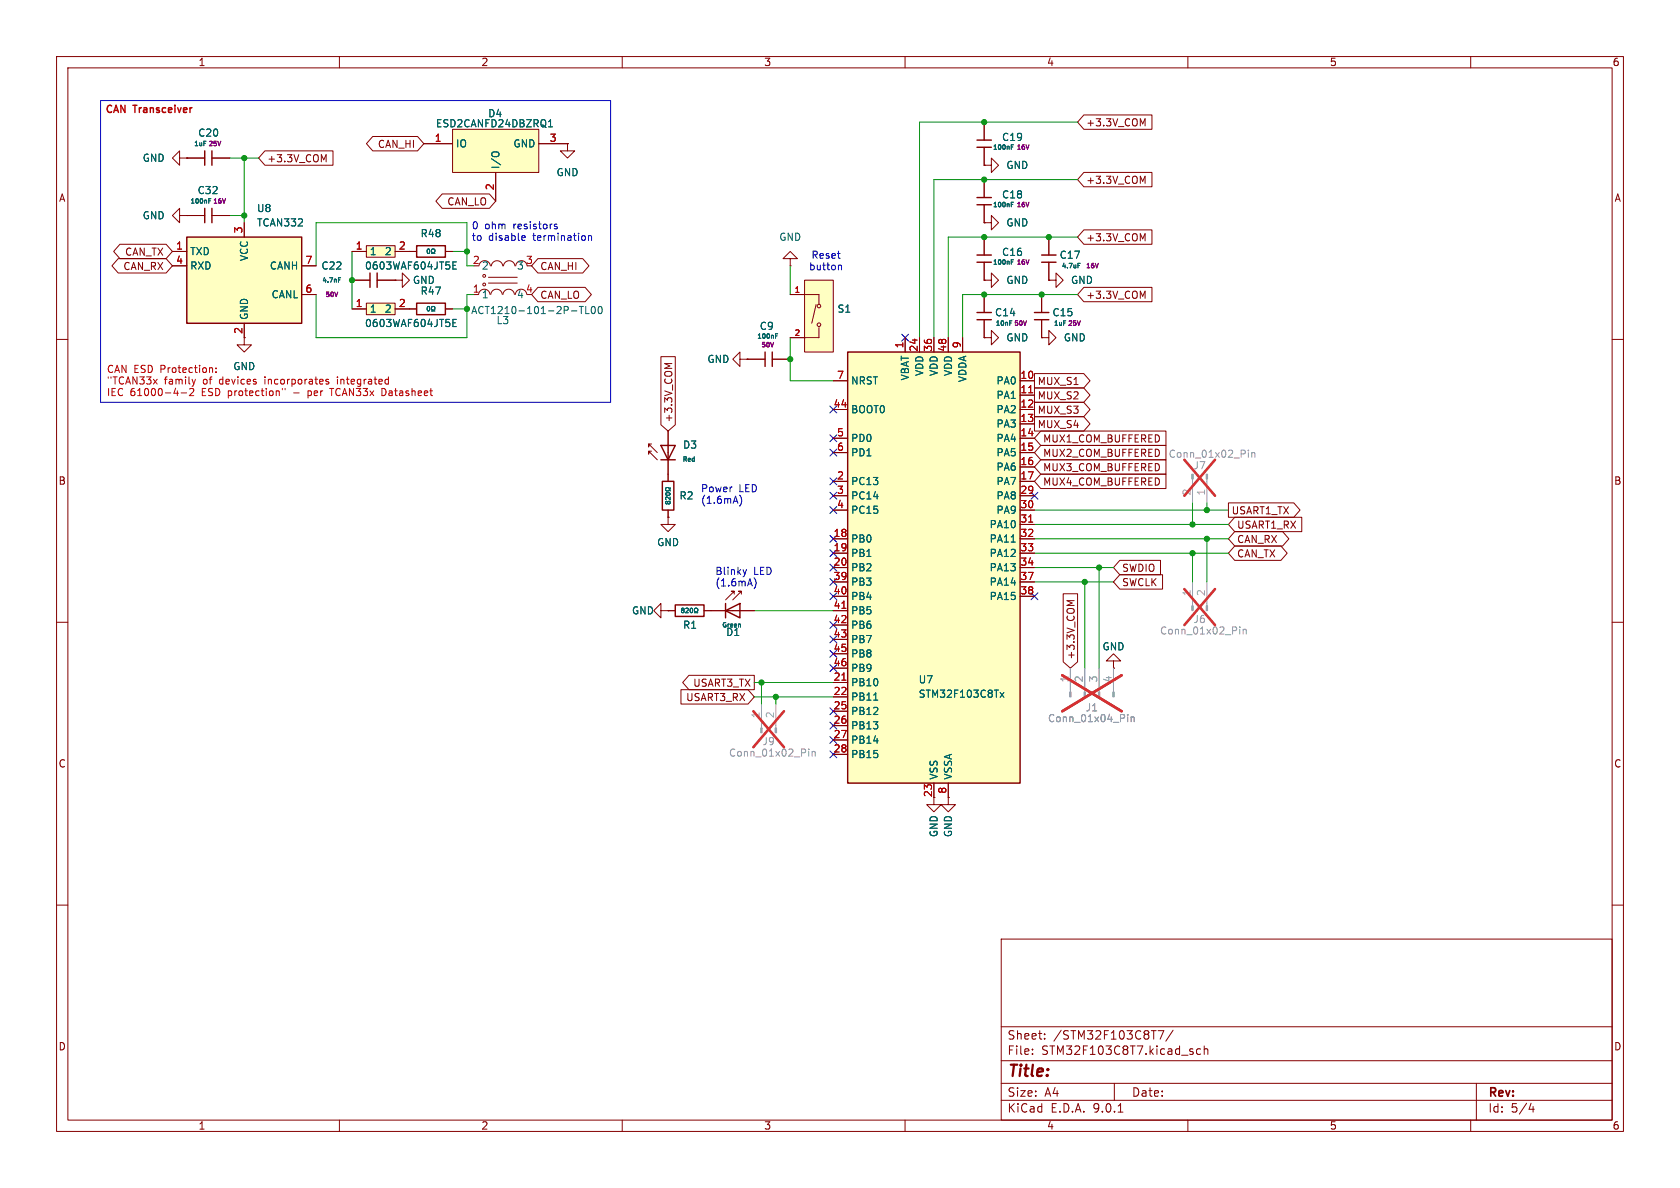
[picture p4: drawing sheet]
<svg xmlns="http://www.w3.org/2000/svg" width="297mm" height="210mm" viewBox="0 0 297 210" stroke-linecap="round" stroke-linejoin="round" font-family="sans-serif">
<g fill="none" stroke="#840000" stroke-width=".18">
<path d="M10 10h277v190h-277zM12 12h273v186h-273zM60 10v2M110 10v2M160 10v2M210 10v2M260 10v2M31.7 27.9v-1.2l-1.2 1.2 1.2 1.3v-1.3h1.3M33 27.9h.1M33 38.1h3.2M33 27.9h3.2M37.5 38.1h3.1"/>
<path d="M37.5 27.9h3.1M174 59.7h1.3v-1.3l1.2 1.3-1.2 1.3v-1.3M174 59.7h.1M10 60h2M130.8 63.5v-1.3l-1.3 1.3 1.3 1.3v-1.3h1.3M132.1 63.5h.1M132.1 63.5h3.2M136.5 63.5h3.2M285 60h2M10 110h2M125.7 108h7.6M129.8 105v-.5h-.5h.5l-1.5 1.5"/>
<path d="M131.1 105v-.5h-.5h.5l-1.6 1.5M196.8 116.8h1.3l-1.3-1.2-1.2 1.2h1.2v1.3M196.8 118.1h.1M285 110h2M165.1 141v1.2h1.3l-1.3 1.3-1.3-1.3h1.3M167.6 141v1.2h1.3l-1.3 1.3-1.2-1.3h1.2M167.6 141h.1M10 160h2M177 166h108v32h-108zM285 160h2M60 198v2M110 198v2"/>
<path d="M160 198v2M177 194.5h108M177 191.5h108M177 187.5h108M177 181.5h108M182.5 186.3v.1M182.5 185.5v.1M184.7 183.6v.1M184.7 182.8v.1M197 191.5v3M197.7 196.6h.8M204.7 182.2h1l-.6 1.5"/>
<path d="M207.4 182.1l-1.3 2M210 198v2M212.2 185.5l-.4-.1-.3 .3v.4l.2 .2h.5M212.9 185.5l.2-.1 .4 .1v.9M212.9 184.9v1.5M260 198v2M261 191.5v6.5M270.7 195l-.4 1.1h.9M271 195.6v1"/>
</g>
<path d="M36.2 26.7v2.5M36.2 36.8v2.6M37.5 26.7v2.5M37.5 36.8v2.6M135.3 62.2v2.6M136.5 62.2v2.6M128.3 108l2.5-1.3v2.5zM128.3 106.7v2.5" fill="none" stroke="#840000" stroke-width=".25"/>
<path d="M36.9 35.5h.3M137.1 59.4h.3M137.1 59h.4" fill="none" stroke="#006464" stroke-width=".18"/>
<g fill="#a1a1a1" stroke="#a1a1a1" stroke-width=".18">
<path d="M213.2 83.8h.3v.9h-.3z"/>
<path d="M210.7 83.8h.2v.9h-.2z"/>
<path d="M189.1 122.3h.3v.9h-.3z"/>
<path d="M191.6 122.3h.3v.9h-.3z"/>
<path d="M194.2 122.3h.2v.9h-.2z"/>
<path d="M196.7 122.3h.3v.9h-.3z"/>
<path d="M210.7 107.1h.2v.9h-.2z"/>
<path d="M213.2 107.1h.3v.9h-.3z"/>
</g>
<path d="M210.8 84.7v4.2M213.4 84.7v4.2M189.2 118.1v4.2M191.8 118.1v4.2M194.3 118.1v4.2M196.8 118.1v4.2M210.8 102.9v4.2M213.4 102.9v4.2" fill="none" stroke="#a1a1a1" stroke-width=".18"/>
<path d="M220.7 79.6v.1M220.7 80v.8M221.3 80v.8M221.3 80.1l.2-.1 .3 .1v.7M219.2 110.8v.1M219.2 111.2v.9M219.8 111.2v.9M219.8 111.4l.2-.2 .3 .1v.8M199.4 126.3v.1M199.4 126.7v.9M200 126.7v.9M200 126.9l.1-.2 .3 .1 .1 .8" fill="none" stroke="#989898" stroke-width=".18"/>
<path d="M209.4 81.3l5.4 6.3M214.8 81.3l-5.4 6.3M187.8 119.4l10.5 6.3M198.3 119.4l-10.5 6.3M209.4 104.1l5.4 6.4M214.8 104.1l-5.4 6.4" fill="none" stroke="#e12e31" stroke-width=".46"/>
<path d="M149.9 62.2h30.4v76.2h-30.4z" fill="#ffffc2"/>
<path d="M149.9 62.2h30.4v76.2h-30.4z" fill="none" stroke="#840000" stroke-width=".25"/>
<g fill="none" stroke="#840000" stroke-width=".18">
<path d="M160 59.7v2.5M162.6 59.7v2.5M165.1 59.7v2.5M167.6 59.7v2.5M170.2 59.7v2.5M147.3 67.3h2.6M147.3 72.4h2.6M147.3 77.5h2.6M180.3 67.3h2.6M180.3 72.4h2.6M180.3 77.5h2.6M180.3 69.9h2.6"/>
<path d="M180.3 74.9h2.6M147.3 80h2.6M147.3 85.1h2.6M147.3 87.6h2.6M147.3 90.2h2.6M147.3 95.3h2.6M147.3 97.8h2.6M180.3 80h2.6M180.3 85.1h2.6M180.3 87.6h2.6M180.3 90.2h2.6M180.3 95.3h2.6"/>
<path d="M180.3 97.8h2.6M180.3 82.6h2.6M180.3 92.7h2.6M147.3 100.3h2.6M147.3 102.9h2.6M147.3 105.4h2.6M147.3 108h2.6M147.3 110.5h2.6M147.3 113h2.6M147.3 115.6h2.6M147.3 118.1h2.6M180.3 100.3h2.6"/>
<path d="M180.3 102.9h2.6M180.3 105.4h2.6M147.3 120.7h2.6M147.3 123.2h2.6M147.3 125.7h2.6M147.3 128.3h2.6M147.3 130.8h2.6M147.3 133.4h2.6M165.1 138.4v2.6M167.6 138.4v2.6"/>
</g>
<path d="M181.9 69.4h.7M181.9 92.3h.7M148.8 107.5h.8M148.8 120.2h.8" fill="none" stroke="#a90000" stroke-width=".18"/>
<path d="M178.8 95.8h.7M154.5 123.8h.7M176.8 122.4l.7 .9M177.5 122.4l-.7 .9" fill="none" stroke="#006464" stroke-width=".18"/>
<g fill="#ffffc2" stroke="#ffffc2" stroke-width=".18">
<circle cx="144.8" cy="54.1" r=".32"/>
<circle cx="144.8" cy="57.4" r=".32"/>
</g>
<path d="M142.2 49.5h5.1v12.7h-5.1z" fill="#ffffc2"/>
<g fill="none" stroke="#840000" stroke-width=".18">
<path d="M31.7 38.1v-1.3l-1.2 1.3 1.2 1.3v-1.3h1.3M33 38.1h.1M139.7 52.1h5.1v1.7M142.2 49.5h5.1v12.7h-5.1zM144.3 53.8l-.8 3.4M144.8 57.9v1.8h-5.1"/>
<circle cx="144.8" cy="54.1" r=".32"/>
<circle cx="144.8" cy="57.4" r=".32"/>
</g>
<path d="M33 41.9h20.3v15.3h-20.3z" fill="#ffffc2"/>
<path d="M33 41.9h20.3v15.3h-20.3zM172.7 56.5h2.6M172.7 55.2h2.6M182.9 56.5h2.5M182.9 55.2h2.5M184.1 46.4h2.6M184.1 45.1h2.6" fill="none" stroke="#840000" stroke-width=".25"/>
<g fill="none" stroke="#840000" stroke-width=".18">
<path d="M43.2 39.4v2.5M30.5 44.5h2.5M30.5 47h2.5M43.2 57.2v3.8h1.2l-1.2 1.2-1.3-1.2h1.3M53.3 47h2.6M53.3 52.1h2.6M174 52.1v3.1M174 56.5v3.2M184.1 59.7h1.3v-1.3l1.3 1.3-1.3 1.3v-1.3M184.1 59.7h.1M184.1 52.1v3.1M184.1 56.5v3.2"/>
<path d="M185.4 49.5h1.3v-1.2l1.3 1.2-1.3 1.3v-1.3M185.4 49.5h.1M185.4 41.9v3.2M185.4 46.4v3.1"/>
</g>
<g fill="#a1a1a1" stroke="#a1a1a1" stroke-width=".18">
<path d="M134.5 128.7h.2v.8h-.2z"/>
<path d="M137 128.7h.3v.8h-.3z"/>
</g>
<path d="M134.6 124.5v4.2M137.2 124.5v4.2" fill="none" stroke="#a1a1a1" stroke-width=".18"/>
<path d="M143 132.4v.1M143 132.8v.9M143.6 132.8v.9M143.6 132.9l.2-.1 .3 .1v.8" fill="none" stroke="#989898" stroke-width=".18"/>
<path d="M133.2 125.7l5.4 6.4M138.6 125.7l-5.4 6.4" fill="none" stroke="#e12e31" stroke-width=".46"/>
<path d="M190.6 46.9h.2" fill="none" stroke="#006464" stroke-width=".18"/>
<path d="M64.8 43.4h5v2.1h-5z" fill="#ffffc2"/>
<path d="M62.2 44.5h2.6M64.8 43.4h5v2.1h-5zM69.8 44.5h2.6" fill="none" stroke="#840000" stroke-width=".18"/>
<path d="M80.1 46.9h.4M80.7 46.3h-.6v1.3h.6" fill="none" stroke="#006464" stroke-width=".18"/>
<path d="M80 22.9h15.2v7.6h-15.2z" fill="#ffffc2"/>
<path d="M74.9 25.4h5.1M80 22.9h15.2v7.6h-15.2zM87.6 30.5v5.1M95.2 25.4h5.1M100.3 25.4v1.3h1.3l-1.3 1.2-1.2-1.2h1.2M100.3 25.4h.1M174 39.4h1.3v-1.3l1.2 1.3-1.2 1.2v-1.2M174 39.4h.1" fill="none" stroke="#840000" stroke-width=".18"/>
<path d="M86.9 27.2l.1-.2a.81 .81 0 0 1 1.2 .2M97 22.4h.7M97.1 21.5l.2-.3v1.2" fill="none" stroke="#006464" stroke-width=".18"/>
<path d="M64.8 53.6h5v2h-5z" fill="#ffffc2"/>
<g fill="none" stroke="#840000" stroke-width=".18">
<path d="M33 27.9h.1M33 38.1h.1M33 27.9h3.2M33 38.1h3.2M37.5 27.9h3.1M37.5 38.1h3.1M43.2 39.4v2.5M46.8 26.7h12.1v2.5h-12.1l-1.1-1.3zM57.2 28.2l.5-.9v1.3M65.9 24.1h7.9l1.1 1.3-1.1 1.3h-7.9l-1.1-1.3zM74.9 25.4h5.1M78.2 34.3h8.3l1.1 1.3-1.1 1.2h-8.3l-1.1-1.2z"/>
<path d="M87.6 30.5v5.1M95.2 25.4h5.1M100.3 25.4h.1M174 29.2h1.3v-1.3l1.2 1.3-1.2 1.3v-1.3M174 29.2h.1M174 39.4h.1M174 21.6v3.2M174 26v3.2M174 31.8v3.1M174 36.2v3.2M191.6 20.3h12v2.6h-12l-1.1-1.3zM191.6 30.5h12v2.5h-12l-1.1-1.2z"/>
<path d="M202 21.9l.4-.9v1.3M202 32.1l.4-.9v1.2M20.9 45.7h8.5l1.1 1.3-1.1 1.3h-8.5l-1.1-1.3zM21.2 43.2h8.2l1.1 1.3-1.1 1.2h-8.2l-1.1-1.2zM30.5 44.5h2.5M30.5 47h2.5M43.2 57.2v2.5M53.3 47h2.6M53.3 52.1h2.6M62.2 54.6h2.6M62.2 44.5h2.6M62.2 49.5h3.2"/>
<path d="M64.8 53.6h5v2h-5zM66.7 49.5h3.1M69.8 49.5h1.3v-1.2l1.3 1.2-1.3 1.3v-1.3M69.8 49.5h.1M69.8 54.6h3.9M69.8 44.5h3.9M78.7 54.6h1.3M78.7 44.5h1.3M84.6 52a1.01 1.01 0 0 1 1-.9 1.01 1.01 0 0 1 1 .9M84.7 47a1.01 1.01 0 0 1 1-.9 1.01 1.01 0 0 1 1 .9M86.4 50h5M86.4 49h5"/>
<path d="M86.8 52a1.01 1.01 0 0 1 1-.9 1.01 1.01 0 0 1 1 .9M86.9 47a1.01 1.01 0 0 1 1-.9 1.01 1.01 0 0 1 1 .9M88.9 52a1.01 1.01 0 0 1 1-.9 1.01 1.01 0 0 1 1 .9M89 47a1.01 1.01 0 0 1 1-.9 1.01 1.01 0 0 1 1 .9M91.1 52a1.01 1.01 0 0 1 1-.9 1.01 1.01 0 0 1 1 .9M91.2 47a1.01 1.01 0 0 1 1-.9 1.01 1.01 0 0 1 1 .9M95.1 50.8h8.3l1.2 1.3-1.2 1.2h-8.3l-1.1-1.2zM95.1 45.7h7.9l1.1 1.3-1.1 1.3h-7.9l-1.1-1.3zM139.7 45.7h1.3l-1.3-1.2-1.3 1.2h1.3v1.3M139.7 47h.1M139.7 52.1h2.5M139.7 59.7h2.5"/>
<path d="M160 59.7v2.5M162.6 59.7v2.5M165.1 59.7v2.5M167.6 59.7v2.5M170.2 59.7v2.5M174 49.5h1.3v-1.2l1.2 1.2-1.2 1.3v-1.3M174 49.5h.1M174 59.7h.1M174 41.9v3.2M174 46.4v3.1M174 52.1v3.1M174 56.5v3.2"/>
<path d="M184.1 59.7h.1M184.1 52.1v3.1M184.1 56.5v3.2M185.4 49.5h.1M185.4 41.9v3.2M185.4 46.4v3.1M191.6 40.6h12v2.6h-12l-1.1-1.3zM191.6 50.8h12v2.5h-12l-1.1-1.2zM202 42.2l.4-.9v1.3M202 52.4l.4-.9v1.2M115.2 78.5h-.5v.5v-.5l1.5 1.5M115.2 79.8h-.5v.5v-.5l1.5 1.5"/>
<path d="M116.8 63.1h2.6v12l-1.3 1.1-1.3-1.1zM118.1 76.2v8.9M118.8 64.3h-1.3l.9 .4M132.1 63.5h.1M132.1 63.5h3.2M136.5 63.5h3.2M147.3 67.3h2.6M147.3 72.4h2.6M147.3 77.5h2.6M180.3 67.3h2.6M180.3 72.4h2.6M180.3 77.5h2.6"/>
<path d="M180.3 69.9h2.6M180.3 74.9h2.6M182.9 71.1h8.7l1.1 1.3-1.1 1.3h-8.7zM182.9 73.7h8.7l1.1 1.2-1.1 1.3h-8.7zM182.9 68.6h8.7l1.1 1.3-1.1 1.2h-8.7zM182.9 66h8.7l1.1 1.3-1.1 1.3h-8.7zM184 76.2h22.1v2.5h-22.1l-1.1-1.2zM184 78.7h22.1v2.6h-22.1l-1.1-1.3zM118.1 91.4v1.3h1.3l-1.3 1.3-1.3-1.3h1.3M118.1 91.4h.1M118.1 90.2v1.2M147.3 80h2.6"/>
<path d="M147.3 85.1h2.6M147.3 87.6h2.6M147.3 90.2h2.6M147.3 95.3h2.6M147.3 97.8h2.6M180.3 80h2.6M180.3 85.1h2.6M180.3 87.6h2.6M180.3 90.2h2.6M180.3 95.3h2.6M180.3 97.8h2.6M180.3 82.6h2.6"/>
<path d="M180.3 92.7h2.6M184 83.8h22.1v2.6h-22.1l-1.1-1.3zM184 81.3h22.1v2.5h-22.1l-1.1-1.2zM198 99.1h7.2v2.5h-7.2l-1.2-1.3zM217.2 88.9h11.5l1.1 1.3-1.1 1.2h-11.5zM218.3 91.4h11.8v2.6h-11.8l-1.1-1.3zM218.3 96.5h8.1l1.2 1.3-1.2 1.3h-8.1l-1.1-1.3zM218.3 94h8.5l1.1 1.3-1.1 1.2h-8.5l-1.1-1.2zM116.8 108v-1.3l-1.2 1.3 1.2 1.2v-1.2h1.3M118.1 108h.1M118.1 108h1.3M121.8 119.4h11.5v2.5h-11.5l-1.1-1.2z"/>
<path d="M124.5 108h8.8M147.3 108h2.6M147.3 100.3h2.6M147.3 102.9h2.6M147.3 105.4h2.6M147.3 110.5h2.6M147.3 113h2.6M147.3 115.6h2.6M147.3 118.1h2.6M180.3 100.3h2.6M180.3 102.9h2.6M180.3 105.4h2.6"/>
<path d="M188 105h2.5v12l-1.3 1.1-1.2-1.1zM189.9 106.2h-1.3l.9 .4M196.8 118.1h.1M198 101.6h7.5v2.5h-7.5l-1.2-1.2zM120.4 121.9h11.8l1.1 1.3-1.1 1.3h-11.8zM147.3 120.7h2.6M147.3 123.2h2.6M147.3 125.7h2.6M147.3 128.3h2.6M147.3 130.8h2.6M147.3 133.4h2.6M165.1 138.4v2.6"/>
<path d="M167.6 138.4v2.6M167.6 141h.1"/>
<circle cx="85.6" cy="50.3" r=".25"/>
<circle cx="85.6" cy="48.8" r=".25"/>
</g>
<g fill="none" stroke="#006464" stroke-width=".18">
<path d="M36.9 35.5h.3M86.9 27.2l.1-.2a.81 .81 0 0 1 1.2 .2M97 22.4h.7M97.1 21.5l.2-.3v1.2M178.8 36.1h.3M178.8 26h.3M59.8 49.5h.3M59.8 49.1h.4M75.6 54.2h.1a.39 .39 0 0 1 .3 .4 .39 .39 0 0 1-.4 .3l-.1-.2zM75.6 44.1l.1-.1a.39 .39 0 0 1 .3 .4 .39 .39 0 0 1-.4 .4l-.1-.3zM76.3 44.8h.2v-.1a.34 .34 0 0 1-.2-.5 .34 .34 0 0 1 .5-.1l.1 .3-.2 .4h.2M76.3 55h.2v-.2a.34 .34 0 0 1-.2-.4 .34 .34 0 0 1 .5-.2l.1 .4-.2 .4h.2"/>
<path d="M80.1 57.1h.4M80.1 46.9h.4M80.7 56.5h-.6v1.2h.6M80.7 46.3h-.6v1.3h.6M102.4 54.2h.7M102.8 54.2v1.2M103.6 54.2v1.2h.6M104.6 54.3l.2-.1a.68 .68 0 0 1 .5 .6 .68 .68 0 0 1-.5 .6l-.2-.1-.1-.3zM105.9 54.3l.1-.1a.68 .68 0 0 1 .5 .6 .68 .68 0 0 1-.5 .6l-.1-.1-.2-.3zM137.1 59.4h.3M137.1 59h.4M178.8 46.3h.3"/>
<path d="M190.6 46.9h.2M117.7 87.2a.39 .39 0 0 1 .5-.2 .39 .39 0 0 1 .2 .4 .39 .39 0 0 1-.4 .2 .39 .39 0 0 1-.3-.4zM118 88.8l-.1-.2-.2 .2 .1 .3 .2-.2M118 88.8l.2-.2 .3 .2-.2 .3-.3-.2M118 88.8v.1M118.5 86.2v.2h-.2a.34 .34 0 0 0-.4-.2 .34 .34 0 0 0-.2 .5l.4 .1 .4-.2v.2M118.5 87.9v.5l-.6-.5-.2 .1v.3M178.8 95.8h.7M120.6 107.9l-.1-.2 .1-.2 .3 .2-.1 .2M120.6 107.9l-.1 .1 .1 .3 .3-.1-.1-.3M120.6 107.9h.2M121.2 107.6l.3-.1 .2 .2-.5 .6h.5"/>
<path d="M122.1 107.6l.1-.1a.39 .39 0 0 1 .3 .4 .39 .39 0 0 1-.4 .4l-.1-.3zM122.8 108.3h.1v-.1a.34 .34 0 0 1-.1-.5 .34 .34 0 0 1 .5-.1l.1 .3-.2 .4h.2M154.5 123.8h.7M176.8 122.4l.7 .9M177.5 122.4l-.7 .9"/>
</g>
<g fill="none" stroke="#840000" stroke-width=".25">
<path d="M172.7 34.9h2.6M172.7 36.2h2.6M172.7 24.8h2.6M172.7 26h2.6M65.4 48.3v2.5M66.7 48.3v2.5M73.7 43.4h5v2.1h-5zM73.7 53.6h5v2h-5zM172.7 45.1h2.6M172.7 46.4h2.6M116.8 78.7h2.6l-1.3 2.6zM116.8 81.3h2.6"/>
<path d="M117.1 85.1h2v5.1h-2zM119.4 106.9h5.1v2.1h-5.1z"/>
</g>
<g fill="none" stroke="#009600" stroke-width=".18">
<path d="M40.6 27.9h5.1M40.6 38.1h2.6M43.2 27.9v11.5M190.5 31.8h-25.4v27.9M190.5 21.6h-27.9v38.1M55.9 47v-7.6h26.6v7.6h1.3M55.9 52.1v7.6h26.6v-7.6h1.3M62.2 44.5v10.1M80 54.6h2.5M80 44.5h2.5M139.7 47v5.1M139.7 59.7v7.6h7.6"/>
<path d="M190.5 41.9h-22.9v17.8M190.5 52.1h-20.3v7.6M182.9 92.7h34.3M182.9 95.3h34.3M182.9 97.8h34.3M182.9 90.2h34.3M210.8 88.9v3.8M210.8 97.8v5.1M213.4 88.9v1.3M213.4 95.3v7.6M133.3 108h14M182.9 102.9h13.9"/>
<path d="M182.9 100.3h13.9M191.8 102.9v15.2M194.3 100.3v17.8M133.3 123.2h14M133.3 120.7h14M134.6 120.7v3.8M137.2 123.2v1.3"/>
</g>
<g fill="none" stroke="#000084" stroke-width=".18">
<path d="M159.4 59.1l1.2 1.2M160.6 59.1l-1.2 1.2M146.7 76.9l1.2 1.2M146.7 71.8l1.2 1.2M146.7 79.4l1.2 1.2M147.9 76.9l-1.2 1.2M147.9 71.8l-1.2 1.2M147.9 79.4l-1.2 1.2M146.7 89.6l1.2 1.2M146.7 94.6l1.2 1.3M146.7 87l1.2 1.2M146.7 84.5l1.2 1.2"/>
<path d="M146.7 97.2l1.2 1.2M146.7 99.7l1.2 1.2M147.9 89.6l-1.2 1.2M147.9 94.6l-1.2 1.3M147.9 87l-1.2 1.2M147.9 84.5l-1.2 1.2M147.9 97.2l-1.2 1.2M147.9 99.7l-1.2 1.2M182.3 87l1.2 1.2M183.5 87l-1.2 1.2M146.7 104.8l1.2 1.2M146.7 102.3l1.2 1.2"/>
<path d="M146.7 109.9l1.2 1.2M146.7 115l1.2 1.2M146.7 112.4l1.2 1.2M146.7 117.5l1.2 1.2M147.9 104.8l-1.2 1.2M147.9 102.3l-1.2 1.2M147.9 109.9l-1.2 1.2M147.9 115l-1.2 1.2M147.9 112.4l-1.2 1.2M147.9 117.5l-1.2 1.2M182.3 104.8l1.2 1.2M183.5 104.8l-1.2 1.2"/>
<path d="M146.7 125.1l1.2 1.2M146.7 127.7l1.2 1.2M146.7 130.2l1.2 1.2M146.7 132.7l1.2 1.3M147.9 125.1l-1.2 1.2M147.9 127.7l-1.2 1.2M147.9 130.2l-1.2 1.2M147.9 132.7l-1.2 1.3"/>
</g>
<path d="M17.8 17.8h90.1v53.3h-90.1zM98 40l.5 .1v.2l-.2 .2-.3-.1M98 39.7h.5M92.4 41.7h.4v.3l-.6 .1M92.8 42.4l-.4 .1M104 41.8l.2-.1h.3l.1 .8M104 41.7v.8M148.3 46.9h.4l.1 .8M130.9 87.8a1.47 1.47 0 0 1-.1 1.7M132 100.7l-.3 .8M133.5 102.4a1.47 1.47 0 0 1-.2 1.7" fill="none" stroke="#0000c2" stroke-width=".18"/>
<g fill="none" stroke="#c20000" stroke-width=".18">
<path d="M27.1 67l.7 .9M27.8 67l-.7 .9M32 69.5h1M34 67l.3 .9M34.2 68.8v.4l-.7 .7h.8M34.3 67.9l-.2 .3M34.6 67l-.3 .9M37.2 65l.4 .2v.6M38.2 65.7v.1M38.2 65.1v.1M54.5 69.1v1.3M54.5 69.9h.1"/>
<path d="M58.1 67.1l-.3-.1-.2 .2 .1 .2 .4 .1v.3h-.5M58.3 68.7h.7M58.6 68.7v1.2M59.7 66.6v.1M59.7 67v.9M68.1 69.8l-.6 .1M68.5 67l.2 .1M68.7 66.6v1.3M68.7 67.8l-.2 .1"/>
</g>
<path d="M181.9 69.4h.7M181.9 92.3h.7M148.8 107.5h.8M148.8 120.2h.8" fill="none" stroke="#a90000" stroke-width=".18"/>
<path d="M199.4 126.3v.1M199.4 126.7v.9M200 126.7v.9M200 126.9l.1-.2 .3 .1 .1 .8" fill="none" stroke="#989898" stroke-width=".18"/>
<path d="M189.2 118.1v3.8M191.8 118.1v3.8M194.3 118.1v3.8M196.8 118.1v3.8" fill="none" stroke="#a1a1a1" stroke-width=".18"/>
<path d="M187.8 119.4l10.5 6.3M198.3 119.4l-10.5 6.3" fill="none" stroke="#e12e31" stroke-width=".46"/>
<g fill="#009600" stroke="#009600" stroke-width=".18">
<circle cx="43.2" cy="27.9" r=".46"/>
<circle cx="43.2" cy="38.1" r=".46"/>
<circle cx="174" cy="21.6" r=".46"/>
<circle cx="174" cy="31.8" r=".46"/>
<circle cx="139.7" cy="63.5" r=".46"/>
<circle cx="174" cy="52.1" r=".46"/>
<circle cx="174" cy="41.9" r=".46"/>
<circle cx="191.8" cy="102.9" r=".46"/>
<circle cx="194.3" cy="100.3" r=".46"/>
<circle cx="134.6" cy="120.7" r=".46"/>
<circle cx="137.2" cy="123.2" r=".46"/>
<circle cx="210.8" cy="92.7" r=".46"/>
<circle cx="213.4" cy="90.2" r=".46"/>
<circle cx="213.4" cy="95.3" r=".46"/>
<circle cx="210.8" cy="97.8" r=".46"/>
<circle cx="184.1" cy="52.1" r=".46"/>
<circle cx="185.4" cy="41.9" r=".46"/>
<circle cx="82.5" cy="44.5" r=".46"/>
<circle cx="82.5" cy="54.6" r=".46"/>
<circle cx="62.2" cy="49.5" r=".46"/>
</g>
<text font-size="2.8" fill="#840000" x="178" y="190.9">Title:</text>
<g font-size="2.1" fill="#840000">
<text x="178" y="184">Sheet:</text>
<text x="186.2" y="184">/STM32F103C8T7/</text>
<text x="178" y="186.7">File:</text>
<text x="184.1" y="186.7">STM32F103C8T7.kicad_sch</text>
<text x="178" y="196.9">KiCad</text>
<text x="178" y="194.1">Size:</text>
<text x="184.7" y="194.1">A4</text>
<text x="185.7" y="196.9">E.D.A.</text>
<text x="193.3" y="196.9">9.0.1</text>
<text x="200" y="194.1">Date:</text>
<text x="263" y="194.3">Rev:</text>
<text x="263" y="196.9">Id:</text>
<text x="267.1" y="196.9">5/4</text>
</g>
<g font-size="1.8" fill="#840000">
<text x="35" y="11.9">1</text>
<text x="85" y="11.9">2</text>
<text x="135" y="11.9">3</text>
<text x="185" y="11.9">4</text>
<text x="235" y="11.9">5</text>
<text x="285" y="11.9">6</text>
<text x="191.9" y="22.6">+3.3V_COM</text>
<text x="47.1" y="28.9">+3.3V_COM</text>
<text x="66.7" y="26.4">CAN_HI</text>
<text x="10.3" y="35.9">A</text>
<text x="191.9" y="32.7">+3.3V_COM</text>
<text x="285.3" y="35.9">A</text>
<text x="79" y="36.5">CAN_LO</text>
<text x="21.7" y="48">CAN_RX</text>
<text x="22" y="45.4">CAN_TX</text>
<text x="95.4" y="48">CAN_HI</text>
<text x="191.9" y="42.9">+3.3V_COM</text>
<text x="95.4" y="53">CAN_LO</text>
<text x="191.9" y="53">+3.3V_COM</text>
<text x="42.9" y="59.1" transform="rotate(-90 42.9 59.1)">2</text>
<text x="183.4" y="70.8">MUX_S2</text>
<text x="183.4" y="68.3">MUX_S1</text>
<text x="119.1" y="74.8" transform="rotate(-90 119.1 74.8)">+3.3V_COM</text>
<text x="183.4" y="73.3">MUX_S3</text>
<text x="183.4" y="75.9">MUX_S4</text>
<text x="184.3" y="78.4">MUX1_COM_BUFFERED</text>
<text x="184.3" y="83.5">MUX3_COM_BUFFERED</text>
<text x="184.3" y="81">MUX2_COM_BUFFERED</text>
<text x="10.3" y="85.9">B</text>
<text x="184.3" y="86">MUX4_COM_BUFFERED</text>
<text x="285.3" y="85.9">B</text>
<text x="217.6" y="91.1">USART1_TX</text>
<text x="218.6" y="93.7">USART1_RX</text>
<text x="198.3" y="101.3">SWDIO</text>
<text x="218.6" y="98.8">CAN_TX</text>
<text x="218.6" y="96.2">CAN_RX</text>
<text x="198.3" y="103.8">SWCLK</text>
<text x="190.2" y="116.7" transform="rotate(-90 190.2 116.7)">+3.3V_COM</text>
<text x="121.2" y="124.1">USART3_RX</text>
<text x="122.5" y="121.6">USART3_TX</text>
<text x="10.3" y="135.9">C</text>
<text x="285.3" y="135.9">C</text>
<text x="10.3" y="185.9">D</text>
<text x="285.3" y="185.9">D</text>
<text x="35" y="199.9">1</text>
<text x="85" y="199.9">2</text>
<text x="135" y="199.9">3</text>
<text x="185" y="199.9">4</text>
<text x="235" y="199.9">5</text>
<text x="285" y="199.9">6</text>
</g>
<g font-size="1.8" fill="#c20000">
<text x="18.5" y="20.3">CAN</text>
<text x="23.7" y="20.3">Transceiver</text>
<text x="18.8" y="66.1">CAN ESD Protection:</text>
<text x="18.8" y="68.2">&quot;TCAN33x</text>
<text x="18.8" y="70.2">IEC</text>
<text x="23" y="70.2">61000-4-2</text>
<text x="29" y="68.2">family</text>
<text x="35.8" y="70.2">ESD protection&quot;</text>
<text x="36" y="68.2">of</text>
<text x="39.1" y="68.2">devices</text>
<text x="47.2" y="68.2">incorporates</text>
<text x="52.3" y="70.2">-</text>
<text x="55.1" y="70.2">per</text>
<text x="59.3" y="70.2">TCAN33x</text>
<text x="60.3" y="68.2">integrated</text>
<text x="68.5" y="70.2">Datasheet</text>
</g>
<g font-size="1.8" fill="#006464">
<text x="77" y="22.7">ESD2CANFD24DBZRQ1</text>
<text x="86.2" y="20.9">D4</text>
<text x="25.1" y="28.8">GND</text>
<text x="34.9" y="24.4">C20</text>
<text x="80.5" y="26.3">IO</text>
<text x="88.5" y="30" transform="rotate(-90 88.5 30)">I/O</text>
<text x="90.7" y="26.3">GND</text>
<text x="177" y="25.1">C19</text>
<text x="34.8" y="34.5">C32</text>
<text x="98.3" y="31.3">GND</text>
<text x="177" y="35.3">C18</text>
<text x="177.8" y="30.1">GND</text>
<text x="25.1" y="39">GND</text>
<text x="45.3" y="37.7">U8</text>
<text x="45.3" y="40.2">TCAN332</text>
<text x="177.8" y="40.2">GND</text>
<text x="33.5" y="45.3">TXD</text>
<text x="33.5" y="47.9">RXD</text>
<text x="44" y="46.2" transform="rotate(-90 44 46.2)">VCC</text>
<text x="47.6" y="47.9">CANH</text>
<text x="56.7" y="47.9">C22</text>
<text x="64.4" y="47.9">0603WAF604JT5E</text>
<text x="65.3" y="45.3">1</text>
<text x="67.9" y="45.3">2</text>
<text x="74.3" y="42.1">R48</text>
<text x="85.1" y="47.9">2</text>
<text x="91.3" y="47.9">3</text>
<text x="137.7" y="42.8">GND</text>
<text x="177" y="45.4">C16</text>
<text x="187.2" y="45.9">C17</text>
<text x="47.9" y="52.9">CANL</text>
<text x="72.9" y="50.4">GND</text>
<text x="74.3" y="52.3">R47</text>
<text x="85.1" y="52.9">1</text>
<text x="91.3" y="52.9">4</text>
<text x="177.8" y="50.4">GND</text>
<text x="189.2" y="50.4">GND</text>
<text x="44" y="56.6" transform="rotate(-90 44 56.6)">GND</text>
<text x="64.4" y="58">0603WAF604JT5E</text>
<text x="65.3" y="55.5">1</text>
<text x="67.9" y="55.5">2</text>
<text x="83.2" y="55.7">ACT1210-101-2P-TL00</text>
<text x="87.7" y="57.5">L3</text>
<text x="134.2" y="58.5">C9</text>
<text x="148" y="55.5">S1</text>
<text x="175.8" y="56.1">C14</text>
<text x="186" y="56.1">C15</text>
<text x="41.1" y="65.6">GND</text>
<text x="125" y="64.4">GND</text>
<text x="177.8" y="60.6">GND</text>
<text x="188" y="60.6">GND</text>
<text x="150.4" y="68.2">NRST</text>
<text x="160.9" y="67.4" transform="rotate(-90 160.9 67.4)">VBAT</text>
<text x="163.4" y="66.6" transform="rotate(-90 163.4 66.6)">VDD</text>
<text x="166" y="66.6" transform="rotate(-90 166 66.6)">VDD</text>
<text x="168.5" y="66.6" transform="rotate(-90 168.5 66.6)">VDD</text>
<text x="171" y="67.7" transform="rotate(-90 171 67.7)">VDDA</text>
<text x="176.1" y="68.2">PA0</text>
<text x="176.1" y="70.7">PA1</text>
<text x="150.4" y="73.3">BOOT0</text>
<text x="176.1" y="73.3">PA2</text>
<text x="176.1" y="75.8">PA3</text>
<text x="120.7" y="79.5">D3</text>
<text x="150.4" y="78.3">PD0</text>
<text x="150.4" y="80.9">PD1</text>
<text x="176.1" y="78.3">PA4</text>
<text x="176.1" y="80.9">PA5</text>
<text x="176.1" y="83.4">PA6</text>
<text x="120" y="88.5">R2</text>
<text x="150.4" y="86">PC13</text>
<text x="150.4" y="88.5">PC14</text>
<text x="176.1" y="86">PA7</text>
<text x="176.1" y="88.5">PA8</text>
<text x="150.4" y="91">PC15</text>
<text x="174.9" y="93.6">PA10</text>
<text x="176.1" y="91">PA9</text>
<text x="116.1" y="96.7">GND</text>
<text x="150.4" y="96.1">PB0</text>
<text x="150.4" y="98.7">PB1</text>
<text x="150.4" y="101.2">PB2</text>
<text x="174.9" y="96.1">PA11</text>
<text x="174.9" y="98.7">PA12</text>
<text x="174.9" y="101.2">PA13</text>
<text x="150.4" y="103.7">PB3</text>
<text x="150.4" y="106.3">PB4</text>
<text x="174.9" y="103.7">PA14</text>
<text x="174.9" y="106.3">PA15</text>
<text x="111.6" y="108.8">GND</text>
<text x="120.7" y="111.4">R1</text>
<text x="128.3" y="112.6">D1</text>
<text x="150.4" y="108.8">PB5</text>
<text x="150.4" y="111.4">PB6</text>
<text x="150.4" y="113.9">PB7</text>
<text x="150.4" y="116.4">PB8</text>
<text x="150.4" y="119">PB9</text>
<text x="194.8" y="115.2">GND</text>
<text x="150.4" y="121.5">PB10</text>
<text x="150.4" y="124.1">PB11</text>
<text x="162.3" y="121">U7</text>
<text x="162.3" y="123.5">STM32F103C8Tx</text>
<text x="150.4" y="126.6">PB12</text>
<text x="150.4" y="129.1">PB13</text>
<text x="150.4" y="131.7">PB14</text>
<text x="150.4" y="134.2">PB15</text>
<text x="166" y="137.9" transform="rotate(-90 166 137.9)">VSS</text>
<text x="168.5" y="137.9" transform="rotate(-90 168.5 137.9)">VSSA</text>
<text x="166" y="148.1" transform="rotate(-90 166 148.1)">GND</text>
<text x="168.5" y="148.1" transform="rotate(-90 168.5 148.1)">GND</text>
</g>
<g font-size="1.8" fill="#a90000">
<text x="76.8" y="25.1">1</text>
<text x="97.1" y="25.1">3</text>
<text x="87.4" y="33.7" transform="rotate(-90 87.4 33.7)">2</text>
<text x="42.9" y="41.3" transform="rotate(-90 42.9 41.3)">3</text>
<text x="31" y="44.2">1</text>
<text x="31" y="46.7">4</text>
<text x="53.9" y="46.7">7</text>
<text x="62.8" y="44.2">1</text>
<text x="70.4" y="44.2">2</text>
<text x="83.5" y="46.7">2</text>
<text x="92.9" y="46.7">3</text>
<text x="53.9" y="51.8">6</text>
<text x="83.5" y="51.8">1</text>
<text x="92.9" y="51.8">4</text>
<text x="62.8" y="54.4">1</text>
<text x="70.4" y="54.4">2</text>
<text x="159.8" y="61.7" transform="rotate(-90 159.8 61.7)">1</text>
<text x="162.3" y="62.3" transform="rotate(-90 162.3 62.3)">24</text>
<text x="164.8" y="62.3" transform="rotate(-90 164.8 62.3)">36</text>
<text x="167.4" y="62.3" transform="rotate(-90 167.4 62.3)">48</text>
<text x="169.9" y="61.7" transform="rotate(-90 169.9 61.7)">9</text>
<text x="147.9" y="67.1">7</text>
<text x="180.3" y="67.1">10</text>
<text x="180.3" y="69.6">11</text>
<text x="147.3" y="72.1">44</text>
<text x="147.9" y="77.2">5</text>
<text x="180.3" y="72.1">12</text>
<text x="180.3" y="74.7">13</text>
<text x="180.3" y="77.2">14</text>
<text x="147.9" y="79.8">6</text>
<text x="180.3" y="79.8">15</text>
<text x="180.3" y="82.3">16</text>
<text x="147.9" y="84.8">2</text>
<text x="147.9" y="87.4">3</text>
<text x="147.9" y="89.9">4</text>
<text x="180.3" y="84.8">17</text>
<text x="180.3" y="87.4">29</text>
<text x="180.3" y="89.9">30</text>
<text x="147.3" y="95">18</text>
<text x="180.3" y="92.5">31</text>
<text x="180.3" y="95">32</text>
<text x="147.3" y="97.5">19</text>
<text x="147.3" y="100.1">20</text>
<text x="180.3" y="97.5">33</text>
<text x="180.3" y="100.1">34</text>
<text x="147.3" y="102.6">39</text>
<text x="147.3" y="105.2">40</text>
<text x="147.3" y="107.7">41</text>
<text x="180.3" y="102.6">37</text>
<text x="180.3" y="105.2">38</text>
<text x="147.3" y="110.2">42</text>
<text x="147.3" y="112.8">43</text>
<text x="147.3" y="115.3">45</text>
<text x="147.3" y="117.9">46</text>
<text x="147.3" y="120.4">21</text>
<text x="147.3" y="122.9">22</text>
<text x="147.3" y="125.5">25</text>
<text x="147.3" y="128">26</text>
<text x="147.3" y="130.6">27</text>
<text x="147.3" y="133.1">28</text>
<text x="164.8" y="141" transform="rotate(-90 164.8 141)">23</text>
<text x="167.4" y="140.4" transform="rotate(-90 167.4 140.4)">8</text>
</g>
<g font-size="1.8" fill="#0000c2">
<text x="83.3" y="40.7">0</text>
<text x="85.7" y="40.7">ohm</text>
<text x="90.9" y="40.7">resistors</text>
<text x="83.3" y="42.8">to</text>
<text x="86.4" y="42.8">disable</text>
<text x="94.4" y="42.8">termination</text>
<text x="142.9" y="48">button</text>
<text x="143.3" y="45.9">Reset</text>
<text x="123.8" y="87.2">Power</text>
<text x="123.8" y="89.3">(1.6mA)</text>
<text x="130.6" y="87.2">LED</text>
<text x="126.4" y="101.8">Blinky</text>
<text x="133.2" y="101.8">LED</text>
<text x="126.4" y="103.9">(1.6mA)</text>
</g>
<g font-size="1.8" fill="#989898">
<text x="206.5" y="81.1">Conn_01x02_Pin</text>
<text x="210.9" y="83.2">J7</text>
<text x="205" y="112.4">Conn_01x02_Pin</text>
<text x="210.9" y="110.3">J6</text>
<text x="191.8" y="126">J1</text>
<text x="134.7" y="131.9">J9</text>
<text x="185.2" y="127.9">Conn_01x04_Pin</text>
<text x="128.8" y="134">Conn_01x02_Pin</text>
</g>
<g font-size="1.8" fill="#aaa">
<text x="210.6" y="87.7" transform="rotate(-90 210.6 87.7)">2</text>
<text x="213.1" y="87.7" transform="rotate(-90 213.1 87.7)">1</text>
<text x="210.6" y="105.5" transform="rotate(-90 210.6 105.5)">1</text>
<text x="213.1" y="105.5" transform="rotate(-90 213.1 105.5)">2</text>
<text x="189" y="120.7" transform="rotate(-90 189 120.7)">1</text>
<text x="191.5" y="120.7" transform="rotate(-90 191.5 120.7)">2</text>
<text x="194.1" y="120.7" transform="rotate(-90 194.1 120.7)">3</text>
<text x="196.6" y="120.7" transform="rotate(-90 196.6 120.7)">4</text>
<text x="134.4" y="127.1" transform="rotate(-90 134.4 127.1)">1</text>
<text x="136.9" y="127.1" transform="rotate(-90 136.9 127.1)">2</text>
</g>
<g font-size="1.4" fill="#a90000">
<text x="140.4" y="51.8">1</text>
<text x="140.4" y="59.4">2</text>
</g>
<g font-size="1.1" fill="#840084">
<text x="34.2" y="26">1uF 25V</text>
<text x="179.6" y="26.7">16V</text>
<text x="37.6" y="36.2">16V</text>
<text x="179.6" y="36.8">16V</text>
<text x="179.6" y="47">16V</text>
<text x="191.9" y="47.6">16V</text>
<text x="57.4" y="52.7">50V</text>
<text x="175.9" y="57.8">10nF 50V</text>
<text x="186.2" y="57.8">1uF 25V</text>
<text x="134.5" y="61.6">50V</text>
</g>
<g font-size="1.1" fill="#006464">
<text x="175.4" y="26.7">100nF</text>
<text x="33.6" y="36.2">100nF</text>
<text x="175.4" y="36.8">100nF</text>
<text x="175.4" y="47">100nF</text>
<text x="187.6" y="47.6">4.7uF</text>
<text x="56.9" y="50.2">4.7nF</text>
<text x="133.8" y="60.1">100nF</text>
<text x="120.6" y="81.8">Red</text>
<text x="127.6" y="111.1">Green</text>
</g>
</svg>
